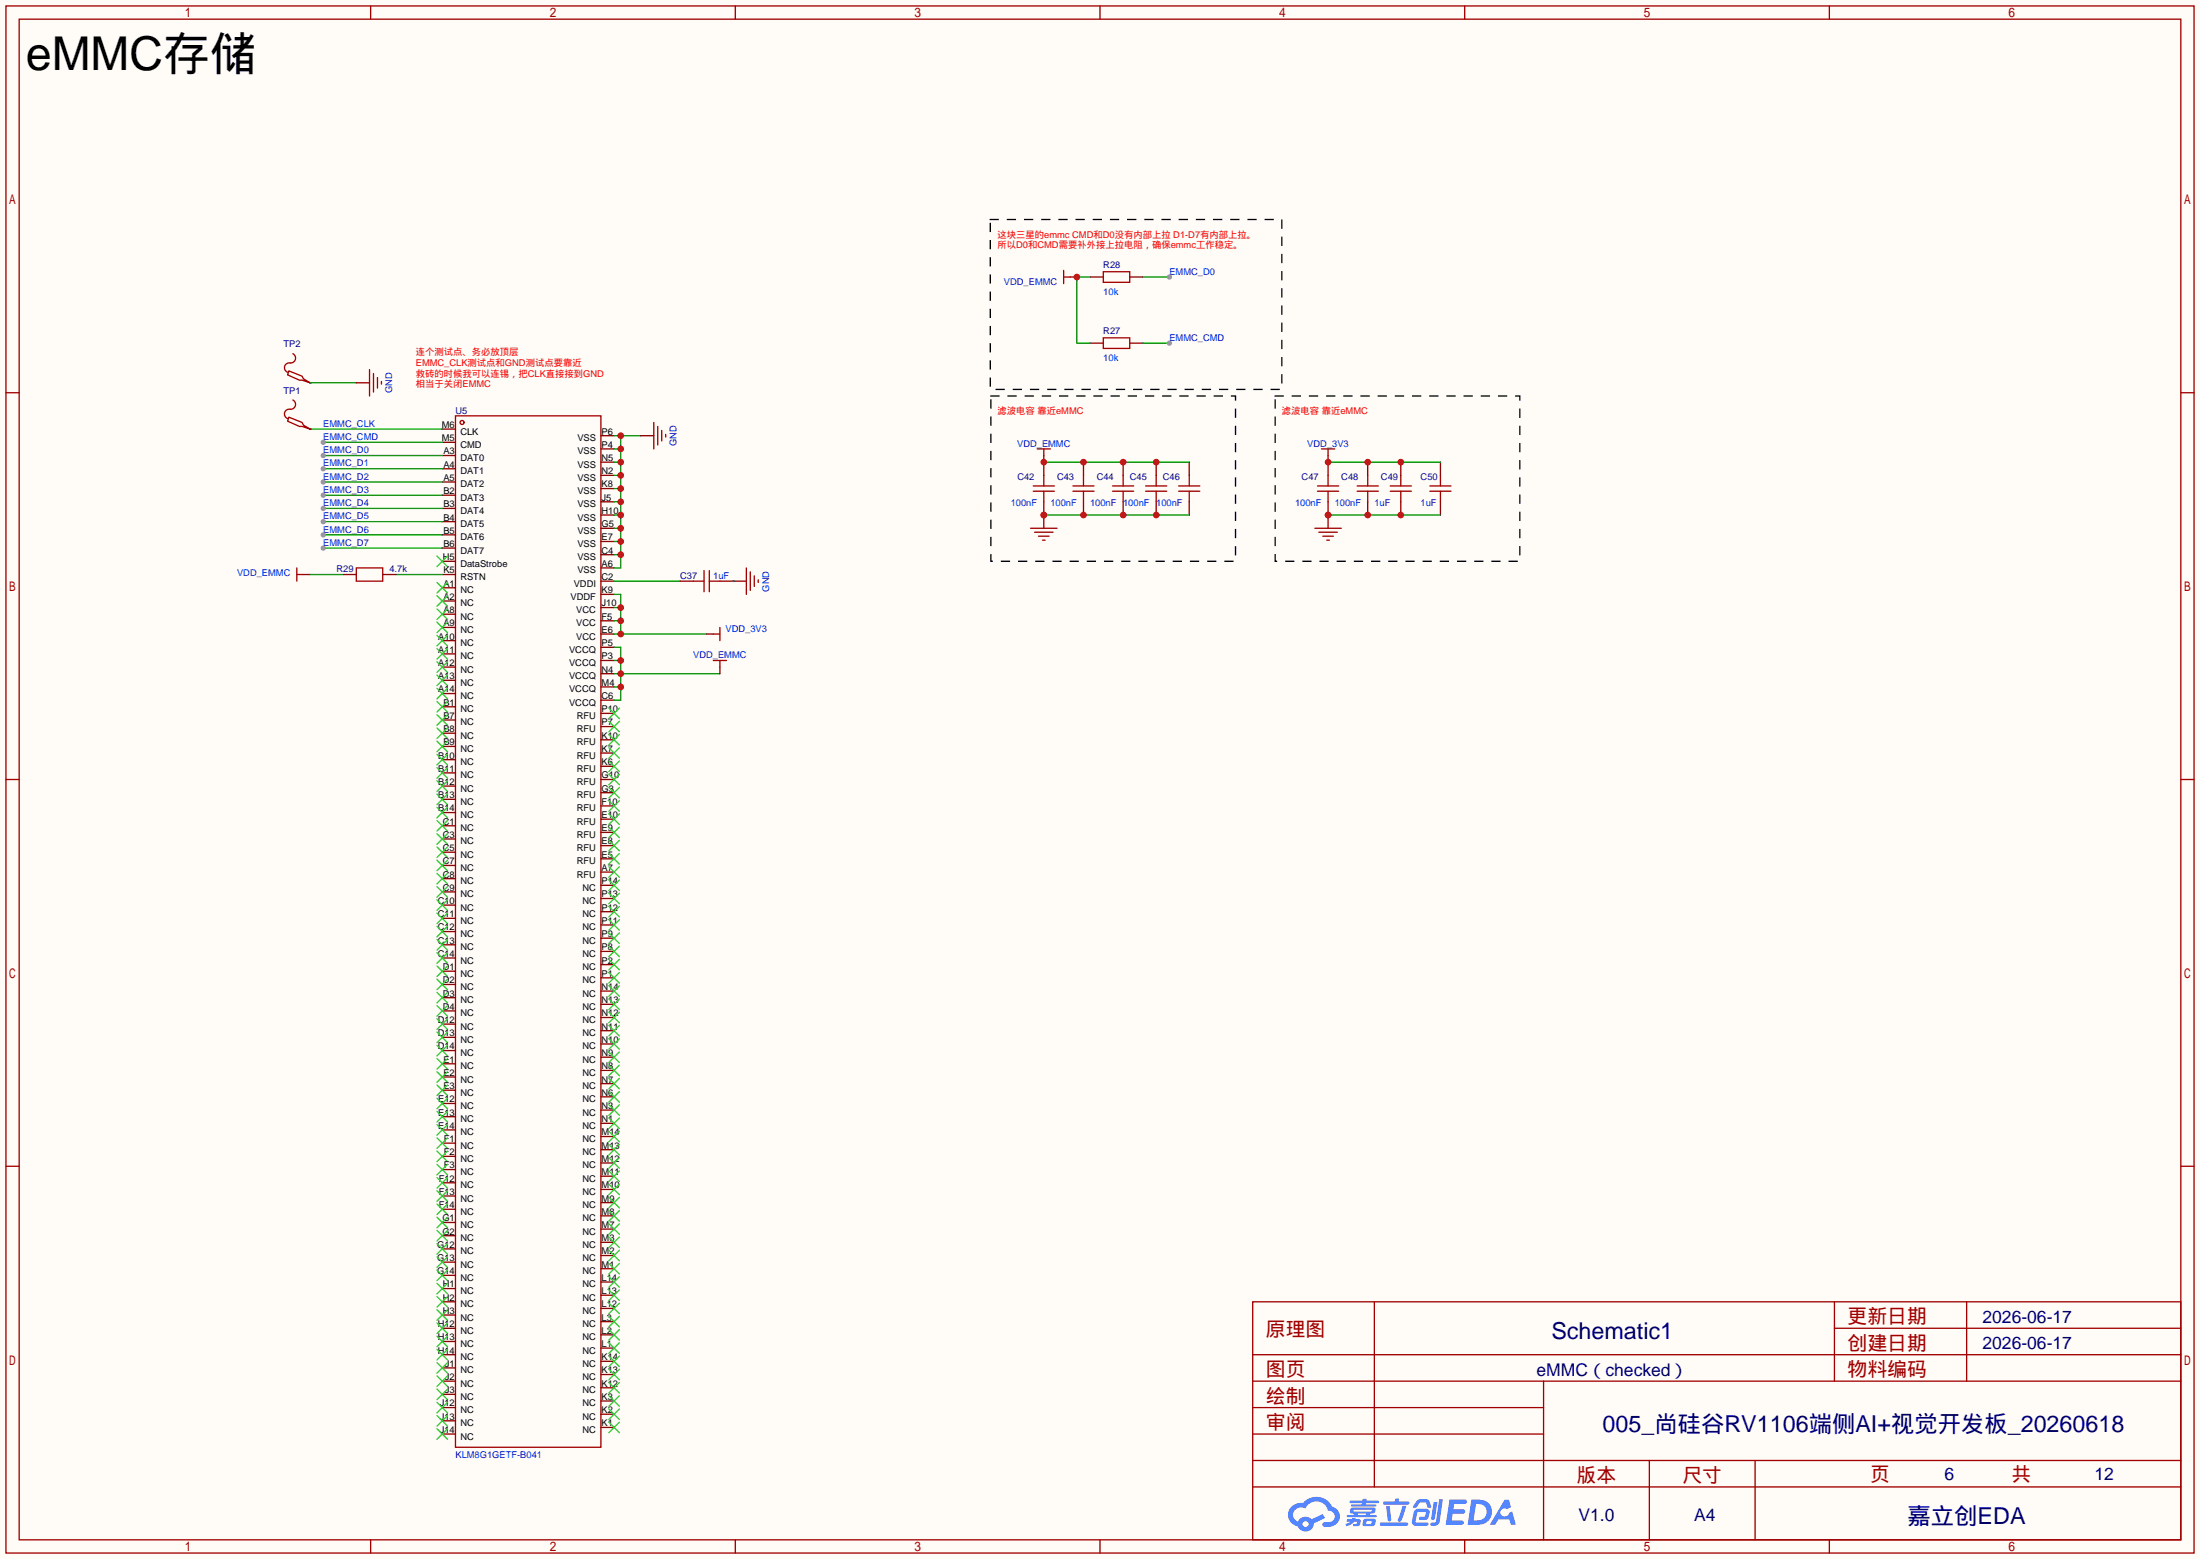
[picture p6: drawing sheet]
<svg xmlns="http://www.w3.org/2000/svg" width="423mm" height="299mm" viewBox="0 0 423 299" stroke-linecap="round" stroke-linejoin="round" font-family="sans-serif">
<path d="M0 0h422.7v299.5h-422.7z" fill="#fffcf7"/>
<g fill="none" stroke="#a10000" stroke-width=".25">
<path d="M1.1 1.1h420.4v297.2h-420.4zM3.7 3.7h415.3v292.1h-415.3zM71.2 1.1v2.6M141.3 1.1v2.6M211.3 1.1v2.6M281.4 1.1v2.6M351.5 1.1v2.6M1.1 75.4h2.6M419 75.4h2.5M1.1 149.7h2.6M419 149.7h2.5M1.1 224h2.6"/>
<path d="M419 224h2.5M240.7 250.1h178.3v45.7h-178.3zM264 250.1v35.5M352.4 250.1v15.2M352.4 255.1h66.6M377.8 250.1v15.2M240.7 270.4h55.8M240.7 265.3h178.3M240.7 275.5h55.8M240.7 260.2h178.3M296.5 265.3v30.5M71.2 295.8v2.5"/>
<path d="M141.3 295.8v2.5M211.3 295.8v2.5M240.7 285.6h178.3M240.7 280.5h178.3M281.4 295.8v2.5M316.9 280.5v15.3M337.2 280.5v15.3M351.5 295.8v2.5"/>
</g>
<g fill="#5487ff">
<path d="M278.5 288h2.1a.97 .97 0 0 1 1.3 .5 .53 .53 0 0 1-.7 .4h-1.8l-.2 1h1.9a.43 .43 0 0 1 .4 .5 .43 .43 0 0 1-.5 .4h-1.9l-.2 1.3h1.7a.45 .45 0 0 1 .6 .1 .45 .45 0 0 1-.2 .6l-3.3 .1z"/>
<path d="M289.1 288.1h.8l.4 1.4-.7 .4a.82 .82 0 0 0-1.2 .1 .82 .82 0 0 0 .1 1.1 .82 .82 0 0 0 1.1 0l.3-.5 .6-.3 .7 2.6h-1l-.2-1.1h-2.1l-.6 1.1h-1.1z"/>
<path d="M275.4 288.5h.8l-.5 3.2a.36 .36 0 0 1-.4 .3 .36 .36 0 0 1-.4-.3z"/>
<path d="M276.5 288h.7l-.6 4.3a1.13 1.13 0 0 1-1.8 .6l.2-.4 .7-.1 .2-.2z"/>
<path d="M272.2 288.3l.6-.3h1a.77 .77 0 0 1 .9 .5l.3 .9-.2 .2h-.5l-.3-.9-.2-.1h-1l-.7 1h-.6l-.1-.2z"/>
<path d="M271.8 290.2l.5-.4h1.7a.66 .66 0 0 1 .6 1l-.1 .4a.81 .81 0 0 1-.9 .8h-.7a.32 .32 0 0 1-.3-.4 .32 .32 0 0 1 .4-.3h.7l.2-.8h-1.6l-.3 1.9 2.1 .1a.32 .32 0 0 1 .3 .3 .32 .32 0 0 1-.3 .3h-2.3l-.5-.3-.1-.5z"/>
<path d="M265.2 292.4h5a.33 .33 0 0 1 .3 .4 .33 .33 0 0 1-.3 .3h-4.9l-.2-.2z"/>
<path d="M269.5 289.3h.7l-.6 2a1.04 1.04 0 0 1-.7 1l-.4-.3z"/>
<path d="M266.3 289.3h.7l.3 2.6a.34 .34 0 0 1-.3 .3 .34 .34 0 0 1-.4-.2z"/>
<path d="M265.8 288.4h2.2l.2-.6h.6l-.1 .6h1.8a.32 .32 0 0 1 .3 .3 .32 .32 0 0 1-.4 .3h-4.5l-.2-.1z"/>
<path d="M258.8 291.8h.9l.1-.2h.7l-.1 .2 .9 .1a.82 .82 0 0 1-.6 1.3h-.8v-.5l.8-.1v-.3h-.5l-.5 .4-1 .5-.2-.5 1-.4h-.8z"/>
<path d="M259.3 288.3h2.5v-.4h.8l-.1 .4h2.2l.2 .2-.2 .2h-2.3v.3h1.8l.2 .2-.2 .2h-4.5l-.2-.2 .1-.2h2l.1-.3h-2.3l-.1-.1z"/>
<path d="M282.7 288l-.8 4.9h1.7a2.47 2.47 0 0 0 2.9-1.7 2.47 2.47 0 0 0-1.4-3zM283.6 288.9a1.61 1.61 0 0 1 2 1.4 1.61 1.61 0 0 1-1.8 1.8h-.7z"/>
<path d="M259.5 289.8a.55 .55 0 0 0-.2 .7 .55 .55 0 0 0 .7 .2l.1 .3h-1.3v.4h5.5l.2-.1-.2-.3h-1.2l.2-.3a.7 .7 0 0 0 .8-.2 .7 .7 0 0 0 0-.9h-4.2zM260.1 290h3.3l.2 .1-.2 .3h-3.3l-.1-.2zM260.8 290.7h1.7l-.2 .3h-1.4z"/>
<path d="M262 291.9a1.05 1.05 0 0 0-.1 1.2 2.91 2.91 0 0 0 2.2-.1 .98 .98 0 0 0 0-1.2l-1.6-.1zM262.6 292.2h.8h.1v.3l-.2 .2h-.8z"/>
<path d="M248.2 289.4a2.23 2.23 0 0 0-.7 2.3 2.23 2.23 0 0 0 1.8 1.5 1.58 1.58 0 0 0 1.8 1 1.58 1.58 0 0 0 1.3-1.6l2.2-1-.5-.8-2.1 1a1.65 1.65 0 0 0-2.7 .5 1.45 1.45 0 0 1-.7-2 1.45 1.45 0 0 1 2-.6l.2 .1a2.3 2.3 0 0 1 2.3-1.4 2.3 2.3 0 0 1 2.1 1.8 1.12 1.12 0 0 1 1.2 1 1.12 1.12 0 0 1-1.1 1.2h-.7a.45 .45 0 0 0-.6 .4 .45 .45 0 0 0 .5 .5 2.21 2.21 0 0 0 2.2-.6 2.21 2.21 0 0 0 .5-2.2 2.13 2.13 0 0 0-1.3-1.1 3.3 3.3 0 0 0-5.6-.7l-1.1 .1zM250.3 292.8a.57 .57 0 0 1 1.1 0 .57 .57 0 0 1-1.1 0z"/>
</g>
<g fill="none" stroke="#a10000" stroke-width=".25">
<path d="M87.5 79.9h27.9v198.1h-27.9z"/>
<circle cx="88.8" cy="81.2" r=".38"/>
</g>
<g fill="none" stroke="#870000" stroke-width=".25">
<path d="M85 82.4h2.5M85 85h2.5M85 87.5h2.5M85 90h2.5M85 92.6h2.5M85 95.1h2.5M85 97.7h2.5M115.4 98.9h2.6M115.4 96.4h2.6M115.4 93.9h2.6M115.4 91.3h2.6M115.4 88.8h2.6"/>
<path d="M115.4 86.2h2.6M115.4 83.7h2.6M85 100.2h2.5M85 102.7h2.5M85 105.3h2.5M85 107.8h2.5M85 110.4h2.5M85 112.9h2.5M85 115.4h2.5M85 118h2.5M115.4 119.3h2.6M115.4 116.7h2.6"/>
<path d="M115.4 114.2h2.6M115.4 111.6h2.6M115.4 109.1h2.6M115.4 106.6h2.6M115.4 104h2.6M115.4 101.5h2.6M85 120.5h2.5M85 123.1h2.5M85 125.6h2.5M85 128.1h2.5M85 130.7h2.5M85 133.2h2.5"/>
<path d="M85 135.8h2.5M85 138.3h2.5M115.4 139.6h2.6M115.4 137h2.6M115.4 134.5h2.6M115.4 132h2.6M115.4 129.4h2.6M115.4 126.9h2.6M115.4 124.3h2.6M115.4 121.8h2.6M85 140.8h2.5M85 143.4h2.5"/>
<path d="M85 145.9h2.5M85 148.5h2.5M85 151h2.5M85 153.5h2.5M85 156.1h2.5M85 158.6h2.5M115.4 159.9h2.6M115.4 157.4h2.6M115.4 154.8h2.6M115.4 152.3h2.6M115.4 149.7h2.6M115.4 147.2h2.6"/>
<path d="M115.4 144.7h2.6M115.4 142.1h2.6M85 161.2h2.5M85 163.7h2.5M85 166.2h2.5M85 168.8h2.5M85 171.3h2.5M85 173.9h2.5M85 176.4h2.5M85 178.9h2.5M115.4 177.7h2.6M115.4 175.1h2.6"/>
<path d="M115.4 172.6h2.6M115.4 170.1h2.6M115.4 167.5h2.6M115.4 165h2.6M115.4 162.4h2.6M85 181.5h2.5M85 184h2.5M85 186.6h2.5M85 189.1h2.5M85 191.6h2.5M85 194.2h2.5M85 196.7h2.5"/>
<path d="M85 199.3h2.5M115.4 198h2.6M115.4 195.5h2.6M115.4 192.9h2.6M115.4 190.4h2.6M115.4 187.8h2.6M115.4 185.3h2.6M115.4 182.8h2.6M115.4 180.2h2.6M85 201.8h2.5M85 204.3h2.5M85 206.9h2.5"/>
<path d="M85 209.4h2.5M85 212h2.5M85 214.5h2.5M85 217h2.5M85 219.6h2.5M115.4 218.3h2.6M115.4 215.8h2.6M115.4 213.2h2.6M115.4 210.7h2.6M115.4 208.2h2.6M115.4 205.6h2.6M115.4 203.1h2.6"/>
<path d="M115.4 200.5h2.6M85 222.1h2.5M85 224.7h2.5M85 227.2h2.5M85 229.7h2.5M85 232.3h2.5M85 234.8h2.5M85 237.4h2.5M85 239.9h2.5M115.4 238.6h2.6M115.4 236.1h2.6M115.4 233.6h2.6"/>
<path d="M115.4 231h2.6M115.4 228.5h2.6M115.4 225.9h2.6M115.4 223.4h2.6M115.4 220.9h2.6M85 242.4h2.5M85 245h2.5M85 247.5h2.5M85 250.1h2.5M85 252.6h2.5M85 255.1h2.5M85 257.7h2.5"/>
<path d="M115.4 259h2.6M115.4 256.4h2.6M115.4 253.9h2.6M115.4 251.3h2.6M115.4 248.8h2.6M115.4 246.3h2.6M115.4 243.7h2.6M115.4 241.2h2.6M85 260.2h2.5M85 262.8h2.5M85 265.3h2.5M85 267.8h2.5"/>
<path d="M85 270.4h2.5M85 272.9h2.5M85 275.5h2.5M115.4 274.2h2.6M115.4 271.7h2.6M115.4 269.1h2.6M115.4 266.6h2.6M115.4 264h2.6M115.4 261.5h2.6"/>
</g>
<g fill="none" stroke="#3c3" stroke-width=".25">
<path d="M83.9 106.8l2.1 2M83.9 111.9l2.1 2M83.9 114.4l2.1 2.1M83.9 117l2.1 2M83.9 119.5l2.1 2M86 106.8l-2.1 2M86 111.9l-2.1 2M86 114.4l-2.1 2.1M86 117l-2.1 2M86 119.5l-2.1 2M83.9 122l2.1 2.1M83.9 124.6l2.1 2"/>
<path d="M83.9 127.1l2.1 2.1M83.9 129.7l2.1 2M83.9 132.2l2.1 2M83.9 134.7l2.1 2.1M83.9 137.3l2.1 2M83.9 139.8l2.1 2.1M86 122l-2.1 2.1M86 124.6l-2.1 2M86 127.1l-2.1 2.1M86 129.7l-2.1 2M86 132.2l-2.1 2M86 134.7l-2.1 2.1"/>
<path d="M86 137.3l-2.1 2M86 139.8l-2.1 2.1M117 138.6l2 2M117 136l2 2M119 138.6l-2 2M119 136l-2 2M83.9 142.4l2.1 2M83.9 144.9l2.1 2M83.9 147.4l2.1 2.1M83.9 150l2.1 2M83.9 152.5l2.1 2.1M83.9 155.1l2.1 2"/>
<path d="M83.9 157.6l2.1 2M86 142.4l-2.1 2M86 144.9l-2.1 2M86 147.4l-2.1 2.1M86 150l-2.1 2M86 152.5l-2.1 2.1M86 155.1l-2.1 2M86 157.6l-2.1 2M117 158.9l2 2M117 156.3l2 2.1M117 153.8l2 2M117 151.3l2 2"/>
<path d="M117 148.7l2 2M117 146.2l2 2M117 143.6l2 2.1M117 141.1l2 2M119 158.9l-2 2M119 156.3l-2 2.1M119 153.8l-2 2M119 151.3l-2 2M119 148.7l-2 2M119 146.2l-2 2M119 143.6l-2 2.1M119 141.1l-2 2"/>
<path d="M83.9 160.1l2.1 2.1M83.9 162.7l2.1 2M83.9 165.2l2.1 2.1M83.9 167.8l2.1 2M83.9 170.3l2.1 2M83.9 172.8l2.1 2.1M83.9 175.4l2.1 2M83.9 177.9l2.1 2.1M86 160.1l-2.1 2.1M86 162.7l-2.1 2M86 165.2l-2.1 2.1M86 167.8l-2.1 2"/>
<path d="M86 170.3l-2.1 2M86 172.8l-2.1 2.1M86 175.4l-2.1 2M86 177.9l-2.1 2.1M117 179.2l2 2M117 176.7l2 2M117 174.1l2 2M117 171.6l2 2M117 169l2 2.1M117 166.5l2 2M117 164l2 2M117 161.4l2 2"/>
<path d="M119 179.2l-2 2M119 176.7l-2 2M119 174.1l-2 2M119 171.6l-2 2M119 169l-2 2.1M119 166.5l-2 2M119 164l-2 2M119 161.4l-2 2M83.9 180.5l2.1 2M83.9 183l2.1 2M83.9 185.5l2.1 2.1M83.9 188.1l2.1 2"/>
<path d="M83.9 190.6l2.1 2.1M83.9 193.2l2.1 2M83.9 195.7l2.1 2M83.9 198.2l2.1 2.1M86 180.5l-2.1 2M86 183l-2.1 2M86 185.5l-2.1 2.1M86 188.1l-2.1 2M86 190.6l-2.1 2.1M86 193.2l-2.1 2M86 195.7l-2.1 2M86 198.2l-2.1 2.1"/>
<path d="M117 199.5l2 2M117 197l2 2M117 194.4l2 2.1M117 191.9l2 2M117 189.4l2 2M117 186.8l2 2M117 184.3l2 2M117 181.7l2 2.1M119 199.5l-2 2M119 197l-2 2M119 194.4l-2 2.1M119 191.9l-2 2"/>
<path d="M119 189.4l-2 2M119 186.8l-2 2M119 184.3l-2 2M119 181.7l-2 2.1M83.9 200.8l2.1 2M83.9 203.3l2.1 2.1M83.9 205.9l2.1 2M83.9 208.4l2.1 2M83.9 210.9l2.1 2.1M83.9 213.5l2.1 2M83.9 216l2.1 2.1M83.9 218.6l2.1 2"/>
<path d="M86 200.8l-2.1 2M86 203.3l-2.1 2.1M86 205.9l-2.1 2M86 208.4l-2.1 2M86 210.9l-2.1 2.1M86 213.5l-2.1 2M86 216l-2.1 2.1M86 218.6l-2.1 2M117 219.8l2 2.1M117 217.3l2 2M117 214.8l2 2M117 212.2l2 2"/>
<path d="M117 209.7l2 2M117 207.1l2 2.1M117 204.6l2 2M117 202.1l2 2M119 219.8l-2 2.1M119 217.3l-2 2M119 214.8l-2 2M119 212.2l-2 2M119 209.7l-2 2M119 207.1l-2 2.1M119 204.6l-2 2M119 202.1l-2 2"/>
<path d="M83.9 221.1l2.1 2M83.9 223.6l2.1 2.1M83.9 226.2l2.1 2M83.9 228.7l2.1 2.1M83.9 231.3l2.1 2M83.9 233.8l2.1 2M83.9 236.3l2.1 2.1M83.9 238.9l2.1 2M86 221.1l-2.1 2M86 223.6l-2.1 2.1M86 226.2l-2.1 2M86 228.7l-2.1 2.1"/>
<path d="M86 231.3l-2.1 2M86 233.8l-2.1 2M86 236.3l-2.1 2.1M86 238.9l-2.1 2M117 237.6l2 2M117 235.1l2 2M117 232.5l2 2.1M117 230l2 2M117 227.5l2 2M117 224.9l2 2M117 222.4l2 2M119 237.6l-2 2"/>
<path d="M119 235.1l-2 2M119 232.5l-2 2.1M119 230l-2 2M119 227.5l-2 2M119 224.9l-2 2M119 222.4l-2 2M83.9 241.4l2.1 2.1M83.9 244l2.1 2M83.9 246.5l2.1 2M83.9 249l2.1 2.1M83.9 251.6l2.1 2M83.9 254.1l2.1 2.1"/>
<path d="M83.9 256.7l2.1 2M83.9 259.2l2.1 2M86 241.4l-2.1 2.1M86 244l-2.1 2M86 246.5l-2.1 2M86 249l-2.1 2.1M86 251.6l-2.1 2M86 254.1l-2.1 2.1M86 256.7l-2.1 2M86 259.2l-2.1 2M117 257.9l2 2.1M117 255.4l2 2"/>
<path d="M117 252.9l2 2M117 250.3l2 2M117 247.8l2 2M117 245.2l2 2.1M117 242.7l2 2M117 240.2l2 2M119 257.9l-2 2.1M119 255.4l-2 2M119 252.9l-2 2M119 250.3l-2 2M119 247.8l-2 2M119 245.2l-2 2.1"/>
<path d="M119 242.7l-2 2M119 240.2l-2 2M83.9 261.7l2.1 2.1M83.9 264.3l2.1 2M83.9 266.8l2.1 2.1M83.9 269.4l2.1 2M83.9 271.9l2.1 2M83.9 274.4l2.1 2.1M86 261.7l-2.1 2.1M86 264.3l-2.1 2M86 266.8l-2.1 2.1M86 269.4l-2.1 2"/>
<path d="M86 271.9l-2.1 2M86 274.4l-2.1 2.1M117 273.2l2 2M117 270.6l2 2.1M117 268.1l2 2M117 265.6l2 2M117 263l2 2M117 260.5l2 2M119 273.2l-2 2M119 270.6l-2 2.1M119 268.1l-2 2M119 265.6l-2 2"/>
<path d="M119 263l-2 2M119 260.5l-2 2"/>
</g>
<path d="M118 98.9h1.3M118 96.4h1.3M118 93.9h1.3M118 91.3h1.3M118 88.8h1.3M118 86.2h1.3M118 83.7h5.1M119.3 83.7v25.4h-1.3M118 106.6h1.3M118 104h1.3M118 101.5h1.3" fill="none" stroke="#008700" stroke-width=".25"/>
<g fill="#c00">
<circle cx="119.3" cy="106.6" r=".63"/>
<circle cx="119.3" cy="104" r=".63"/>
<circle cx="119.3" cy="101.5" r=".63"/>
<circle cx="119.3" cy="98.9" r=".63"/>
<circle cx="119.3" cy="96.4" r=".63"/>
<circle cx="119.3" cy="93.9" r=".63"/>
<circle cx="119.3" cy="91.3" r=".63"/>
<circle cx="119.3" cy="88.8" r=".63"/>
<circle cx="119.3" cy="86.2" r=".63"/>
<circle cx="119.3" cy="83.7" r=".63"/>
</g>
<path d="M123.1 83.7h2.5" fill="none" stroke="#870000" stroke-width=".25"/>
<path d="M125.6 81.2v5M126.4 81.9v3.6M127.1 82.7v2M127.9 83.4v.5" fill="none" stroke="#a10000" stroke-width=".25"/>
<path d="M118 111.6h12.7M118 116.7h1.3M118 114.2h1.3v7.6M118 119.3h1.3M118 121.8h17.8" fill="none" stroke="#008700" stroke-width=".25"/>
<g fill="#c00">
<circle cx="119.3" cy="116.7" r=".63"/>
<circle cx="119.3" cy="119.3" r=".63"/>
<circle cx="119.3" cy="121.8" r=".63"/>
</g>
<g fill="none" stroke="#870000" stroke-width=".25">
<path d="M209.4 53.2h2.6M217 53.2h2.6M209.4 65.9h2.6M217 65.9h2.6M200.5 88.8v2.5M200.5 96.4v2.5M208.2 88.8v2.5M208.2 96.4v2.5M215.8 88.8v2.5M215.8 96.4v2.5M222.1 88.8v2.5M222.1 96.4v2.5"/>
<path d="M228.5 88.8v2.5M228.5 96.4v2.5M255.1 88.8v2.5M255.1 96.4v2.5M262.8 88.8v2.5M262.8 96.4v2.5M269.1 88.8v2.5M269.1 96.4v2.5M276.7 88.8v2.5M276.7 96.4v2.5M130.7 111.6h2.5M138.3 111.6h5.1"/>
<path d="M135.8 121.8h1.2"/>
</g>
<g fill="none" stroke="#a10000" stroke-width=".25">
<path d="M212 52.2h5v2h-5zM212 64.9h5v2h-5zM198.5 94.4h4.1M198.5 93.3h4.1M200.5 91.3v2M200.5 94.4v2M206.1 94.4h4.1M206.1 93.3h4.1M208.2 91.3v2M208.2 94.4v2M213.7 94.4h4.1M213.7 93.3h4.1"/>
<path d="M215.8 91.3v2M215.8 94.4v2M220.1 94.4h4.1M220.1 93.3h4.1M222.1 91.3v2M222.1 94.4v2M226.4 94.4h4.1M226.4 93.3h4.1M228.5 91.3v2M228.5 94.4v2M253.1 94.4h4.1M253.1 93.3h4.1"/>
<path d="M255.1 91.3v2M255.1 94.4v2M260.7 94.4h4.1M260.7 93.3h4.1M262.8 91.3v2M262.8 94.4v2M267.1 94.4h4M267.1 93.3h4M269.1 91.3v2M269.1 94.4v2M274.7 94.4h4.1M274.7 93.3h4.1"/>
<path d="M276.7 91.3v2M276.7 94.4v2M133.2 111.6h2.1M135.3 109.6v4.1M136.3 111.6h2M136.3 109.6v4.1M143.4 109.1v5.1M144.1 109.9v3.5M144.9 110.6v2M145.7 111.4v.5M137 121.8h1.3M138.3 120.5v2.6"/>
</g>
<path d="M140.8 111.6h.1M118 124.3h1.3v10.2h-1.3M118 132h1.3M118 129.4h20.3M118 126.9h1.3" fill="none" stroke="#008700" stroke-width=".25"/>
<g fill="#c00">
<circle cx="119.3" cy="132" r=".63"/>
<circle cx="119.3" cy="129.4" r=".63"/>
<circle cx="119.3" cy="126.9" r=".63"/>
</g>
<path d="M205.6 53.2h1.3M200.5 87.5v1.3M255.1 87.5v1.3M58.3 110.4h1.3M138.3 128.1v1.3" fill="none" stroke="#870000" stroke-width=".25"/>
<path d="M204.3 51.9v2.6M204.3 53.2h1.3M199.3 86.2h2.5M200.5 86.2v1.3M253.9 86.2h2.5M255.1 86.2v1.3M57 109.1v2.5M57 110.4h1.3M137 126.9h2.6M138.3 126.9v1.2" fill="none" stroke="#a10000" stroke-width=".25"/>
<path d="M255.1 88.8h21.6" fill="none" stroke="#008700" stroke-width=".25"/>
<g fill="#c00">
<circle cx="262.8" cy="88.8" r=".63"/>
<circle cx="255.1" cy="88.8" r=".63"/>
<circle cx="269.1" cy="88.8" r=".63"/>
</g>
<path d="M200.5 88.8h28" fill="none" stroke="#008700" stroke-width=".25"/>
<g fill="#c00">
<circle cx="200.5" cy="88.8" r=".63"/>
<circle cx="208.2" cy="88.8" r=".63"/>
<circle cx="215.8" cy="88.8" r=".63"/>
<circle cx="222.1" cy="88.8" r=".63"/>
</g>
<path d="M200.5 98.9h28" fill="none" stroke="#008700" stroke-width=".25"/>
<g fill="#c00">
<circle cx="200.5" cy="98.9" r=".63"/>
<circle cx="208.2" cy="98.9" r=".63"/>
<circle cx="215.8" cy="98.9" r=".63"/>
<circle cx="222.1" cy="98.9" r=".63"/>
</g>
<path d="M255.1 98.9h21.6" fill="none" stroke="#008700" stroke-width=".25"/>
<g fill="#c00">
<circle cx="262.8" cy="98.9" r=".63"/>
<circle cx="255.1" cy="98.9" r=".63"/>
<circle cx="269.1" cy="98.9" r=".63"/>
</g>
<path d="M255.1 98.9v2.6" fill="none" stroke="#870000" stroke-width=".25"/>
<circle cx="255.1" cy="98.9" r=".63" fill="#c00"/>
<path d="M252.6 101.5h5.1M253.4 102.2h3.5M254.1 103h2.1M254.9 103.8h.5" fill="none" stroke="#a10000" stroke-width=".25"/>
<path d="M200.5 98.9v2.6" fill="none" stroke="#870000" stroke-width=".25"/>
<circle cx="200.5" cy="98.9" r=".63" fill="#c00"/>
<path d="M198 101.5h5.1M198.8 102.2h3.5M199.5 103h2M200.3 103.8h.5" fill="none" stroke="#a10000" stroke-width=".25"/>
<path d="M190.2 42.2h56.1v32.6h-56.1zM190.4 76.1h47v31.7h-47zM245 76.1h47v31.7h-47z" fill="none" stroke="#000" stroke-width=".25" stroke-dasharray="1.5 1.8"/>
<path d="M209.4 53.2h-2.5v12.7h2.5" fill="none" stroke="#008700" stroke-width=".25"/>
<circle cx="206.9" cy="53.2" r=".63" fill="#c00"/>
<path d="M219.6 53.2h5.1" fill="none" stroke="#008700" stroke-width=".25"/>
<circle cx="224.7" cy="53.2" r=".51" fill="#999"/>
<path d="M219.6 65.9h5.1" fill="none" stroke="#008700" stroke-width=".25"/>
<circle cx="224.7" cy="65.9" r=".51" fill="#999"/>
<path d="M59.6 82.4h25.4M62.1 85h22.9M59.6 110.4h6.3M76.1 110.4h8.9" fill="none" stroke="#008700" stroke-width=".25"/>
<path d="M68.5 109.1h5v2.5h-5z" fill="none" stroke="#a10000" stroke-width=".25"/>
<path d="M65.9 110.4h2.6M73.5 110.4h2.6" fill="none" stroke="#870000" stroke-width=".25"/>
<circle cx="62.1" cy="85" r=".51" fill="#999"/>
<path d="M62.1 87.5h22.9" fill="none" stroke="#008700" stroke-width=".25"/>
<circle cx="62.1" cy="87.5" r=".51" fill="#999"/>
<path d="M62.1 90h22.9" fill="none" stroke="#008700" stroke-width=".25"/>
<circle cx="62.1" cy="90" r=".51" fill="#999"/>
<path d="M62.1 92.6h22.9" fill="none" stroke="#008700" stroke-width=".25"/>
<circle cx="62.1" cy="92.6" r=".51" fill="#999"/>
<path d="M62.1 95.1h22.9" fill="none" stroke="#008700" stroke-width=".25"/>
<circle cx="62.1" cy="95.1" r=".51" fill="#999"/>
<path d="M62.1 97.7h22.9" fill="none" stroke="#008700" stroke-width=".25"/>
<circle cx="62.1" cy="97.7" r=".51" fill="#999"/>
<path d="M62.1 100.2h22.9" fill="none" stroke="#008700" stroke-width=".25"/>
<circle cx="62.1" cy="100.2" r=".51" fill="#999"/>
<path d="M62.1 102.7h22.9" fill="none" stroke="#008700" stroke-width=".25"/>
<circle cx="62.1" cy="102.7" r=".51" fill="#999"/>
<path d="M62.1 105.3h22.9" fill="none" stroke="#008700" stroke-width=".25"/>
<circle cx="62.1" cy="105.3" r=".51" fill="#999"/>
<path d="M59.6 73.5h.1M68.5 73.5h2.5M59.6 82.4h.1" fill="none" stroke="#870000" stroke-width=".25"/>
<path d="M55.5 71.2l2.5 1.1 .3 .5 1.3 .7-1.6-.5h-.5l-2.3-1zM56.3 76.8a.98 .98 0 0 1 .4 1.3 .98 .98 0 0 1-1.3 .5 .93 .93 0 0 0-.8 .8 .93 .93 0 0 0 .6 1M56.3 67.9a.98 .98 0 0 1 .4 1.3 .98 .98 0 0 1-1.3 .5 .93 .93 0 0 0-.8 .8 .93 .93 0 0 0 .6 1M71 71v5.1M71.8 71.8v3.5M72.5 72.5v2M73.3 73.3v.5M55.5 80.1l2.5 1.1 .3 .5 1.3 .7-1.6-.5h-.5l-2.3-1z" fill="none" stroke="#a10000" stroke-width=".25"/>
<path d="M59.6 73.5h8.9" fill="none" stroke="#008700" stroke-width=".25"/>
<text font-size="9" x="5" y="13.4">eMMC存储</text>
<g font-size="4.5" fill="#000080">
<text x="298" y="257.2">Schematic1</text>
<text x="307.9" y="275">005_尚硅谷RV1106端侧AI+视觉开发板_20260618</text>
<text x="366.5" y="292.8">嘉立创EDA</text>
</g>
<g font-size="3.8" fill="#a00000">
<text x="243.2" y="256.7">原理图</text>
<text x="355" y="254.2">更新日期</text>
<text x="355" y="259.2">创建日期</text>
<text x="243.2" y="269.4">绘制</text>
<text x="243.2" y="264.3">图页</text>
<text x="355" y="264.3">物料编码</text>
<text x="243.2" y="274.5">审阅</text>
<text x="302.9" y="284.6">版本</text>
<text x="323.2" y="284.6">尺寸</text>
<text x="359.3" y="284.4">页</text>
<text x="386.5" y="284.4">共</text>
</g>
<g font-size="3.4" fill="#000080">
<text x="380.9" y="254.1">2026-06-17</text>
<text x="380.9" y="259.1">2026-06-17</text>
<text x="295.2" y="264.2">eMMC（checked）</text>
<text x="373.6" y="284.3">6</text>
<text x="402.4" y="284.3">12</text>
<text x="303.2" y="292.2">V1.0</text>
<text x="325.5" y="292.2">A4</text>
</g>
<g font-size="1.8" fill="#f00">
<text x="191.6" y="45.7">这块三星的emmc CMD和D0没有内部上拉 D1-D7有内部上拉。</text>
<text x="191.6" y="47.7">所以D0和CMD需要补外接上拉电阻，确保emmc工作稳定。</text>
<text x="79.9" y="68.3">连个测试点、务必放顶层</text>
<text x="79.9" y="70.3">EMMC_CLK测试点和GND测试点要靠近</text>
<text x="79.9" y="72.3">救砖的时候我可以连锡，把CLK直接接到GND</text>
<text x="79.9" y="74.4">相当于关闭EMMC</text>
<text x="191.6" y="79.4">滤波电容 靠近eMMC</text>
<text x="246.3" y="79.4">滤波电容 靠近eMMC</text>
</g>
<g font-size="1.8" fill="#000080">
<text x="212" y="51.5">R28</text>
<text x="212" y="64.2">R27</text>
<text x="54.5" y="66.7">TP2</text>
<text x="54.5" y="75.6">TP1</text>
<text x="87.5" y="79.4">U5</text>
<text x="195.5" y="92.1">C42</text>
<text x="203.1" y="92.1">C43</text>
<text x="210.7" y="92.1">C44</text>
<text x="217" y="92.1">C45</text>
<text x="223.4" y="92.1">C46</text>
<text x="250.1" y="92.1">C47</text>
<text x="257.7" y="92.1">C48</text>
<text x="265.3" y="92.1">C49</text>
<text x="272.9" y="92.1">C50</text>
<text x="64.6" y="109.9">R29</text>
<text x="74.8" y="109.9">4.7k</text>
<text x="130.7" y="111.2">C37</text>
</g>
<g font-size="1.8" fill="#00f">
<text x="224.7" y="52.8">EMMC_D0</text>
<text x="192.9" y="54.8">VDD_EMMC</text>
<text x="212" y="56.6">10k</text>
<text x="224.7" y="65.5">EMMC_CMD</text>
<text x="212" y="69.3">10k</text>
<text x="75.4" y="75.5" transform="rotate(-90 75.4 75.5)">GND</text>
<text x="62.1" y="82">EMMC_CLK</text>
<text x="62.1" y="84.5">EMMC_CMD</text>
<text x="62.1" y="87.1">EMMC_D0</text>
<text x="62.1" y="89.6">EMMC_D1</text>
<text x="130" y="85.7" transform="rotate(-90 130 85.7)">GND</text>
<text x="195.4" y="85.8">VDD_EMMC</text>
<text x="251.2" y="85.8">VDD_3V3</text>
<text x="62.1" y="92.1">EMMC_D2</text>
<text x="62.1" y="94.7">EMMC_D3</text>
<text x="62.1" y="97.2">EMMC_D4</text>
<text x="62.1" y="99.8">EMMC_D5</text>
<text x="194.2" y="97.2">100nF</text>
<text x="201.8" y="97.2">100nF</text>
<text x="209.4" y="97.2">100nF</text>
<text x="215.8" y="97.2">100nF</text>
<text x="222.1" y="97.2">100nF</text>
<text x="248.8" y="97.2">100nF</text>
<text x="256.4" y="97.2">100nF</text>
<text x="264" y="97.2">1uF</text>
<text x="272.9" y="97.2">1uF</text>
<text x="62.1" y="102.3">EMMC_D6</text>
<text x="62.1" y="104.8">EMMC_D7</text>
<text x="45.5" y="110.7">VDD_EMMC</text>
<text x="137" y="111.2">1uF</text>
<text x="147.8" y="113.6" transform="rotate(-90 147.8 113.6)">GND</text>
<text x="139.4" y="121.3">VDD_3V3</text>
<text x="133.2" y="126.4">VDD_EMMC</text>
<text x="87.5" y="280.1">KLM8G1GETF-B041</text>
</g>
<g font-size="1.8">
<text x="84.9" y="82.2">M6</text>
<text x="88.4" y="83.5">CLK</text>
<text x="115.6" y="83.5">P6</text>
<text x="84.9" y="84.7">M5</text>
<text x="85.2" y="87.3">A3</text>
<text x="85.2" y="89.8">A4</text>
<text x="88.4" y="86">CMD</text>
<text x="88.4" y="88.6">DAT0</text>
<text x="110.9" y="89.8">VSS</text>
<text x="110.9" y="87.3">VSS</text>
<text x="110.9" y="84.7">VSS</text>
<text x="115.6" y="88.6">N5</text>
<text x="115.6" y="86">P4</text>
<text x="85.2" y="92.4">A5</text>
<text x="85.2" y="94.9">B2</text>
<text x="88.4" y="91.1">DAT1</text>
<text x="88.4" y="93.6">DAT2</text>
<text x="110.9" y="94.9">VSS</text>
<text x="110.9" y="92.4">VSS</text>
<text x="115.6" y="93.6">K8</text>
<text x="115.6" y="91.1">N2</text>
<text x="85.2" y="97.4">B3</text>
<text x="85.2" y="100">B4</text>
<text x="88.4" y="96.2">DAT3</text>
<text x="88.4" y="98.7">DAT4</text>
<text x="88.4" y="101.3">DAT5</text>
<text x="110.9" y="100">VSS</text>
<text x="110.9" y="97.4">VSS</text>
<text x="115.6" y="101.3">G5</text>
<text x="115.6" y="98.7">H10</text>
<text x="115.6" y="96.2">J5</text>
<text x="85.1" y="107.6">H5</text>
<text x="85.2" y="102.5">B5</text>
<text x="85.2" y="105.1">B6</text>
<text x="88.4" y="103.8">DAT6</text>
<text x="88.4" y="106.3">DAT7</text>
<text x="110.9" y="107.6">VSS</text>
<text x="110.9" y="105.1">VSS</text>
<text x="110.9" y="102.5">VSS</text>
<text x="115.6" y="106.3">C4</text>
<text x="115.6" y="103.8">E7</text>
<text x="85.2" y="110.1">K5</text>
<text x="85.2" y="112.7">A1</text>
<text x="88.4" y="108.9">DataStrobe</text>
<text x="88.4" y="111.4">RSTN</text>
<text x="88.4" y="114">NC</text>
<text x="110.2" y="112.7">VDDI</text>
<text x="110.9" y="110.1">VSS</text>
<text x="115.6" y="114">K9</text>
<text x="115.6" y="111.4">C2</text>
<text x="115.6" y="108.9">A6</text>
<text x="85.2" y="115.2">A2</text>
<text x="85.2" y="117.8">A8</text>
<text x="88.4" y="116.5">NC</text>
<text x="88.4" y="119">NC</text>
<text x="109.6" y="115.2">VDDF</text>
<text x="110.7" y="117.8">VCC</text>
<text x="115.6" y="119">F5</text>
<text x="115.6" y="116.5">J10</text>
<text x="84.2" y="122.8">A10</text>
<text x="84.2" y="125.4">A11</text>
<text x="85.2" y="120.3">A9</text>
<text x="88.4" y="121.6">NC</text>
<text x="88.4" y="124.1">NC</text>
<text x="109.3" y="125.4">VCCQ</text>
<text x="110.7" y="122.8">VCC</text>
<text x="110.7" y="120.3">VCC</text>
<text x="115.6" y="124.1">P5</text>
<text x="115.6" y="121.6">E6</text>
<text x="84.2" y="127.9">A12</text>
<text x="84.2" y="130.5">A13</text>
<text x="88.4" y="126.7">NC</text>
<text x="88.4" y="129.2">NC</text>
<text x="88.4" y="131.7">NC</text>
<text x="109.3" y="130.5">VCCQ</text>
<text x="109.3" y="127.9">VCCQ</text>
<text x="115.6" y="131.7">M4</text>
<text x="115.6" y="129.2">N4</text>
<text x="115.6" y="126.7">P3</text>
<text x="84.2" y="133">A14</text>
<text x="85.2" y="135.5">B1</text>
<text x="88.4" y="134.3">NC</text>
<text x="88.4" y="136.8">NC</text>
<text x="109.3" y="135.5">VCCQ</text>
<text x="109.3" y="133">VCCQ</text>
<text x="115.6" y="136.8">P10</text>
<text x="115.6" y="134.3">C6</text>
<text x="85.2" y="138.1">B7</text>
<text x="85.2" y="140.6">B8</text>
<text x="85.2" y="143.2">B9</text>
<text x="88.4" y="139.4">NC</text>
<text x="88.4" y="141.9">NC</text>
<text x="110.8" y="143.2">RFU</text>
<text x="110.8" y="140.6">RFU</text>
<text x="110.8" y="138.1">RFU</text>
<text x="115.6" y="141.9">K10</text>
<text x="115.6" y="139.4">P7</text>
<text x="84.2" y="145.7">B10</text>
<text x="84.2" y="148.2">B11</text>
<text x="88.4" y="144.4">NC</text>
<text x="88.4" y="147">NC</text>
<text x="88.4" y="149.5">NC</text>
<text x="110.8" y="148.2">RFU</text>
<text x="110.8" y="145.7">RFU</text>
<text x="115.6" y="149.5">G10</text>
<text x="115.6" y="147">K6</text>
<text x="115.6" y="144.4">K7</text>
<text x="84.2" y="150.8">B12</text>
<text x="84.2" y="153.3">B13</text>
<text x="84.2" y="155.9">B14</text>
<text x="88.4" y="152.1">NC</text>
<text x="88.4" y="154.6">NC</text>
<text x="110.8" y="155.9">RFU</text>
<text x="110.8" y="153.3">RFU</text>
<text x="110.8" y="150.8">RFU</text>
<text x="115.6" y="154.6">F10</text>
<text x="115.6" y="152.1">G3</text>
<text x="85.1" y="158.4">C1</text>
<text x="85.1" y="160.9">C3</text>
<text x="88.4" y="157.1">NC</text>
<text x="88.4" y="159.7">NC</text>
<text x="110.8" y="160.9">RFU</text>
<text x="110.8" y="158.4">RFU</text>
<text x="115.6" y="159.7">E9</text>
<text x="115.6" y="157.1">E10</text>
<text x="85.1" y="163.5">C5</text>
<text x="85.1" y="166">C7</text>
<text x="88.4" y="162.2">NC</text>
<text x="88.4" y="164.8">NC</text>
<text x="88.4" y="167.3">NC</text>
<text x="110.8" y="166">RFU</text>
<text x="110.8" y="163.5">RFU</text>
<text x="115.6" y="167.3">A7</text>
<text x="115.6" y="164.8">E5</text>
<text x="115.6" y="162.2">E8</text>
<text x="84.1" y="173.6">C10</text>
<text x="85.1" y="168.6">C8</text>
<text x="85.1" y="171.1">C9</text>
<text x="88.4" y="169.8">NC</text>
<text x="88.4" y="172.4">NC</text>
<text x="110.8" y="168.6">RFU</text>
<text x="111.9" y="173.6">NC</text>
<text x="111.9" y="171.1">NC</text>
<text x="115.6" y="172.4">P13</text>
<text x="115.6" y="169.8">P14</text>
<text x="84.1" y="176.2">C11</text>
<text x="84.1" y="178.7">C12</text>
<text x="88.4" y="174.9">NC</text>
<text x="88.4" y="177.5">NC</text>
<text x="88.4" y="180">NC</text>
<text x="111.9" y="178.7">NC</text>
<text x="111.9" y="176.2">NC</text>
<text x="115.6" y="180">P9</text>
<text x="115.6" y="177.5">P11</text>
<text x="115.6" y="174.9">P12</text>
<text x="84.1" y="181.3">C13</text>
<text x="84.1" y="183.8">C14</text>
<text x="88.4" y="182.5">NC</text>
<text x="88.4" y="185.1">NC</text>
<text x="111.9" y="183.8">NC</text>
<text x="111.9" y="181.3">NC</text>
<text x="115.6" y="185.1">P2</text>
<text x="115.6" y="182.5">P8</text>
<text x="85.1" y="186.3">D1</text>
<text x="85.1" y="188.9">D2</text>
<text x="85.1" y="191.4">D3</text>
<text x="88.4" y="187.6">NC</text>
<text x="88.4" y="190.2">NC</text>
<text x="111.9" y="191.4">NC</text>
<text x="111.9" y="188.9">NC</text>
<text x="111.9" y="186.3">NC</text>
<text x="115.6" y="190.2">N14</text>
<text x="115.6" y="187.6">P1</text>
<text x="84.1" y="196.5">D12</text>
<text x="85.1" y="194">D4</text>
<text x="88.4" y="192.7">NC</text>
<text x="88.4" y="195.2">NC</text>
<text x="88.4" y="197.8">NC</text>
<text x="111.9" y="196.5">NC</text>
<text x="111.9" y="194">NC</text>
<text x="115.6" y="197.8">N11</text>
<text x="115.6" y="195.2">N12</text>
<text x="115.6" y="192.7">N13</text>
<text x="84.1" y="199">D13</text>
<text x="84.1" y="201.6">D14</text>
<text x="88.4" y="200.3">NC</text>
<text x="88.4" y="202.9">NC</text>
<text x="111.9" y="201.6">NC</text>
<text x="111.9" y="199">NC</text>
<text x="115.6" y="202.9">N9</text>
<text x="115.6" y="200.3">N10</text>
<text x="85.2" y="204.1">E1</text>
<text x="85.2" y="206.7">E2</text>
<text x="85.2" y="209.2">E3</text>
<text x="88.4" y="205.4">NC</text>
<text x="88.4" y="207.9">NC</text>
<text x="111.9" y="209.2">NC</text>
<text x="111.9" y="206.7">NC</text>
<text x="111.9" y="204.1">NC</text>
<text x="115.6" y="207.9">N7</text>
<text x="115.6" y="205.4">N8</text>
<text x="84.2" y="211.7">E12</text>
<text x="84.2" y="214.3">E13</text>
<text x="88.4" y="210.5">NC</text>
<text x="88.4" y="213">NC</text>
<text x="88.4" y="215.6">NC</text>
<text x="111.9" y="214.3">NC</text>
<text x="111.9" y="211.7">NC</text>
<text x="115.6" y="215.6">N1</text>
<text x="115.6" y="213">N3</text>
<text x="115.6" y="210.5">N6</text>
<text x="84.2" y="216.8">E14</text>
<text x="85.3" y="219.4">F1</text>
<text x="85.3" y="221.9">F2</text>
<text x="88.4" y="218.1">NC</text>
<text x="88.4" y="220.6">NC</text>
<text x="111.9" y="221.9">NC</text>
<text x="111.9" y="219.4">NC</text>
<text x="111.9" y="216.8">NC</text>
<text x="115.6" y="220.6">M13</text>
<text x="115.6" y="218.1">M14</text>
<text x="84.3" y="227">F12</text>
<text x="85.3" y="224.4">F3</text>
<text x="88.4" y="223.2">NC</text>
<text x="88.4" y="225.7">NC</text>
<text x="111.9" y="227">NC</text>
<text x="111.9" y="224.4">NC</text>
<text x="115.6" y="225.7">M11</text>
<text x="115.6" y="223.2">M12</text>
<text x="84.3" y="229.5">F13</text>
<text x="84.3" y="232.1">F14</text>
<text x="88.4" y="228.3">NC</text>
<text x="88.4" y="230.8">NC</text>
<text x="88.4" y="233.3">NC</text>
<text x="111.9" y="232.1">NC</text>
<text x="111.9" y="229.5">NC</text>
<text x="115.6" y="233.3">M8</text>
<text x="115.6" y="230.8">M9</text>
<text x="115.6" y="228.3">M10</text>
<text x="84" y="239.7">G12</text>
<text x="85" y="234.6">G1</text>
<text x="85" y="237.1">G2</text>
<text x="88.4" y="235.9">NC</text>
<text x="88.4" y="238.4">NC</text>
<text x="111.9" y="239.7">NC</text>
<text x="111.9" y="237.1">NC</text>
<text x="111.9" y="234.6">NC</text>
<text x="115.6" y="238.4">M3</text>
<text x="115.6" y="235.9">M7</text>
<text x="84" y="242.2">G13</text>
<text x="84" y="244.8">G14</text>
<text x="88.4" y="241">NC</text>
<text x="88.4" y="243.5">NC</text>
<text x="111.9" y="244.8">NC</text>
<text x="111.9" y="242.2">NC</text>
<text x="115.6" y="243.5">M1</text>
<text x="115.6" y="241">M2</text>
<text x="85.1" y="247.3">H1</text>
<text x="85.1" y="249.8">H2</text>
<text x="88.4" y="246">NC</text>
<text x="88.4" y="248.6">NC</text>
<text x="88.4" y="251.1">NC</text>
<text x="111.9" y="249.8">NC</text>
<text x="111.9" y="247.3">NC</text>
<text x="115.6" y="251.1">L12</text>
<text x="115.6" y="248.6">L13</text>
<text x="115.6" y="246">L14</text>
<text x="84.1" y="254.9">H12</text>
<text x="84.1" y="257.5">H13</text>
<text x="85.1" y="252.4">H3</text>
<text x="88.4" y="253.7">NC</text>
<text x="88.4" y="256.2">NC</text>
<text x="111.9" y="257.5">NC</text>
<text x="111.9" y="254.9">NC</text>
<text x="111.9" y="252.4">NC</text>
<text x="115.6" y="256.2">L2</text>
<text x="115.6" y="253.7">L3</text>
<text x="84.1" y="260">H14</text>
<text x="85.5" y="262.5">J1</text>
<text x="88.4" y="258.7">NC</text>
<text x="88.4" y="261.3">NC</text>
<text x="88.4" y="263.8">NC</text>
<text x="111.9" y="262.5">NC</text>
<text x="111.9" y="260">NC</text>
<text x="115.6" y="263.8">K13</text>
<text x="115.6" y="261.3">K14</text>
<text x="115.6" y="258.7">L1</text>
<text x="85.5" y="265.1">J2</text>
<text x="85.5" y="267.6">J3</text>
<text x="88.4" y="266.4">NC</text>
<text x="88.4" y="268.9">NC</text>
<text x="111.9" y="267.6">NC</text>
<text x="111.9" y="265.1">NC</text>
<text x="115.6" y="268.9">K3</text>
<text x="115.6" y="266.4">K12</text>
<text x="84.5" y="270.2">J12</text>
<text x="84.5" y="272.7">J13</text>
<text x="84.5" y="275.2">J14</text>
<text x="88.4" y="271.4">NC</text>
<text x="88.4" y="274">NC</text>
<text x="111.9" y="275.2">NC</text>
<text x="111.9" y="272.7">NC</text>
<text x="111.9" y="270.2">NC</text>
<text x="115.6" y="274">K1</text>
<text x="115.6" y="271.4">K2</text>
<text x="88.4" y="276.5">NC</text>
</g>
</svg>
